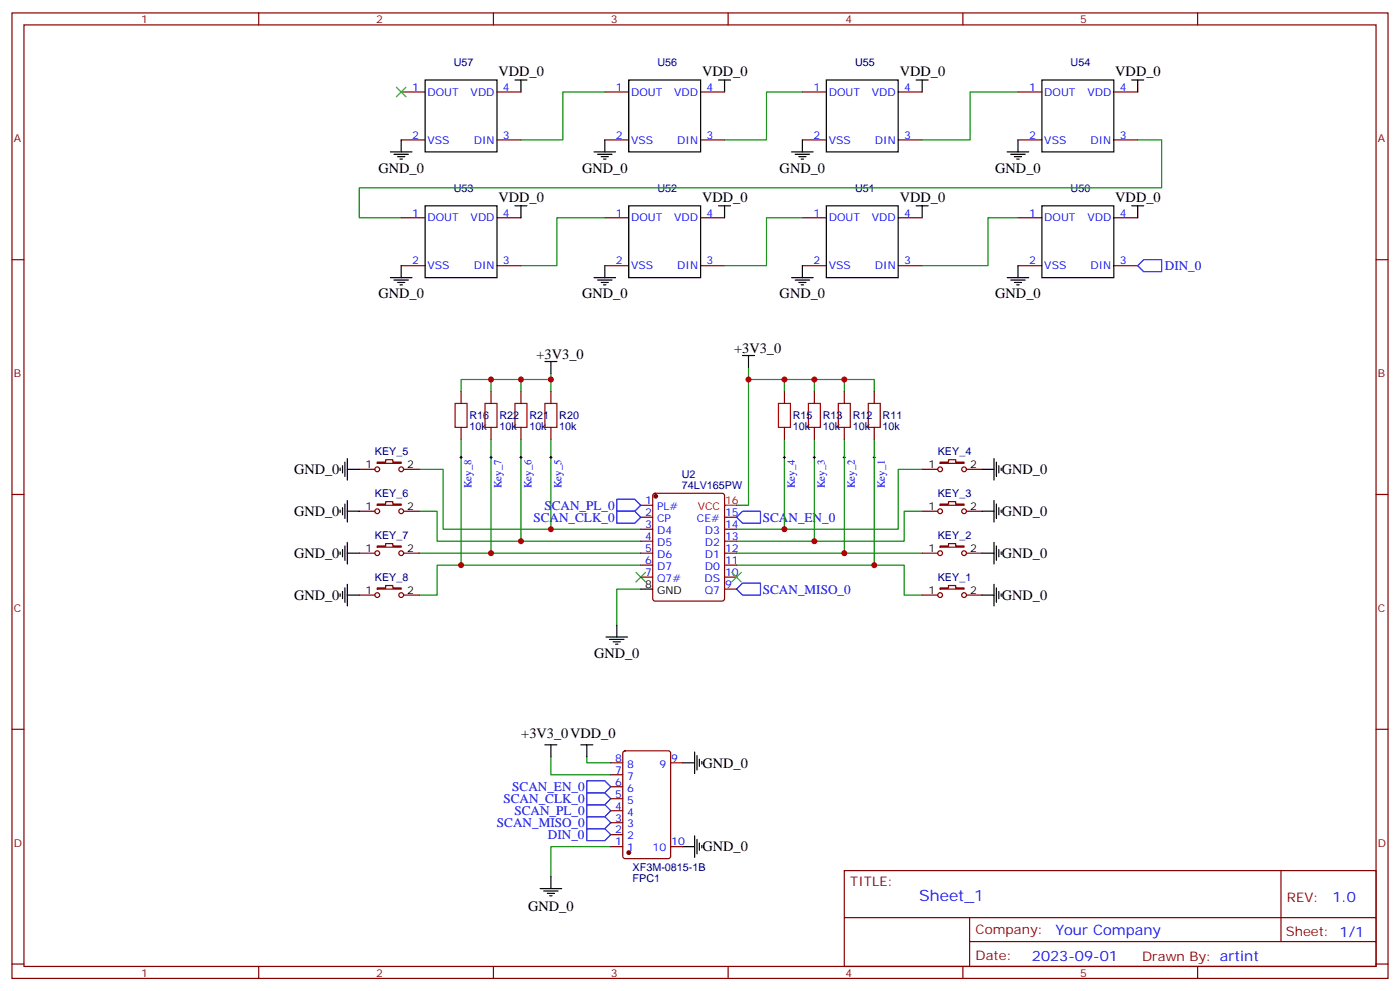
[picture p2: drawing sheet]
<svg xmlns="http://www.w3.org/2000/svg" width="412mm" height="292mm" viewBox="0 0 412 292" stroke-linecap="round" stroke-linejoin="round" font-family="sans-serif">
<g fill="none" stroke="#870000" stroke-width=".35">
<path d="M3.5 3.8h405.4v284.3h-405.4zM7.1 7.3h398.2v277.3h-398.2zM76.2 3.8v3.5M145.3 3.8v3.5M214.5 3.8v3.5M283.6 3.8v3.5M352.8 3.8v3.5M118.2 27.1h7M146.4 27.1h7.1M178.2 27.1h7M206.4 27.1h7M236.4 27.1h7"/>
<path d="M264.6 27.1h7M299.9 27.1h7M328.1 27.1h7M118.2 41.2h7M146.4 41.2h7.1M178.2 41.2h7M206.4 41.2h7M236.4 41.2h7M264.6 41.2h7M299.9 41.2h7M328.1 41.2h7M3.5 76.5h3.6"/>
<path d="M118.2 64.1h7M118.2 78.2h7M146.4 64.1h7.1M146.4 78.2h7.1M178.2 64.1h7M178.2 78.2h7M206.4 64.1h7M206.4 78.2h7M236.4 64.1h7M236.4 78.2h7M264.6 64.1h7M264.6 78.2h7"/>
<path d="M299.9 64.1h7M299.9 78.2h7M328.1 64.1h7M328.1 78.2h7M405.3 76.5h3.6M135.8 115.3v3.5M144.6 115.3v3.5M153.5 115.3v3.5M162.3 115.3v3.5M231.1 115.3v3.5M239.9 115.3v3.5M248.7 115.3v3.5"/>
<path d="M257.5 115.3v3.5M105.8 138.2h4.6M111.1 136.1h2.5v-.7h2.1v.7h2.5v.4h-7.1zM118.9 138.2h4.6M135.8 125.9v3.5M144.6 125.9v3.5M153.5 125.9v3.5M162.3 125.9v3.5M231.1 125.9v3.5M239.9 125.9v3.5M248.7 125.9v3.5M257.5 125.9v3.5"/>
<path d="M271.6 138.2h4.6M276.9 136.1h2.5v-.7h2.1v.7h2.5v.4h-7.1zM284.7 138.2h4.6M3.5 145.6h3.6M105.8 150.6h4.6M111.1 148.4h2.5v-.7h2.1v.7h2.5v.4h-7.1zM118.9 150.6h4.6M188.7 148.8h3.6M188.7 152.3h3.6M188.7 155.9h3.6M188.7 159.4h3.6M192.5 145.5l.5-.2h19.7l.7 .4v30.6l-.4 .7h-20l-.7-.4v-30.6z"/>
<path d="M213.4 152.3h3.6M213.4 155.9h3.6M213.4 159.4h3.6M271.6 150.6h4.6M276.9 148.4h2.5v-.7h2.1v.7h2.5v.4h-7.1zM284.7 150.6h4.6M405.3 145.6h3.6M105.8 162.9h4.6M105.8 175.3h4.6M111.1 160.8h2.5v-.7h2.1v.7h2.5v.3h-7.1zM111.1 173.1h2.5v-.7h2.1v.7h2.5v.4h-7.1zM118.9 162.9h4.6"/>
<path d="M118.9 175.3h4.6M188.7 162.9h3.6M188.7 166.4h3.6M188.7 170h3.6M213.4 162.9h3.6M213.4 166.4h3.6M213.4 170h3.6M213.4 173.5h3.6M271.6 162.9h4.6M271.6 175.3h4.6M276.9 173.1h2.5v-.7h2.1v.7h2.5v.4h-7.1zM276.9 160.8h2.5v-.7h2.1v.7h2.5v.3h-7.1z"/>
<path d="M284.7 162.9h4.6M284.7 175.3h4.6M3.5 214.8h3.6M405.3 214.8h3.6M179.9 238.8h3.5M179.9 235.2h3.5M179.9 231.7h3.5M179.9 228.2h3.5M179.9 224.6h3.5M183.7 221.3l.4-.2h12.7l.7 .5 .1 30.6-.5 .6-13 .1-.6-.5-.1-30.6zM197.6 224.6h3.5M179.9 249.3h3.5"/>
<path d="M179.9 245.8h3.5M179.9 242.3h3.5M197.6 249.3h3.5M248.7 256.4h156.6v28.2h-156.6zM377.3 256.4v20.9M248.7 270.2h156.5M285.6 277.3h119.6M285.6 270.2v14.2M3.5 283.9h3.6M76.2 284.6v3.5M145.3 284.6v3.5M214.5 284.6v3.5"/>
<path d="M283.6 284.6v3.5M352.8 284.6v3.5M405.3 283.9h3.6"/>
<circle cx="111.1" cy="138.2" r=".71"/>
<circle cx="118.2" cy="138.2" r=".71"/>
<circle cx="276.9" cy="138.2" r=".71"/>
<circle cx="284" cy="138.2" r=".71"/>
<circle cx="111.1" cy="150.6" r=".71"/>
<circle cx="118.2" cy="150.6" r=".71"/>
<circle cx="276.9" cy="150.6" r=".71"/>
<circle cx="284" cy="150.6" r=".71"/>
<circle cx="111.1" cy="175.3" r=".71"/>
<circle cx="111.1" cy="162.9" r=".71"/>
<circle cx="118.2" cy="175.3" r=".71"/>
<circle cx="118.2" cy="162.9" r=".71"/>
<circle cx="276.9" cy="175.3" r=".71"/>
<circle cx="276.9" cy="162.9" r=".71"/>
<circle cx="284" cy="162.9" r=".71"/>
<circle cx="284" cy="175.3" r=".71"/>
</g>
<g fill="none" stroke="#000" stroke-width=".29">
<path d="M135.5 134.7h.7M135.8 134.3v.7M144.3 134.7h.7M144.6 134.3v.7M153.1 134.7h.7M153.5 134.3v.7M161.9 134.7h.7M162.3 134.3v.7M230.7 134.7h.7M231.1 134.3v.7M239.5 134.7h.7M239.9 134.3v.7"/>
<path d="M248.4 134.7h.7M248.7 134.3v.7M257.2 134.7h.7M257.5 134.3v.7"/>
</g>
<path d="M335.1 78.2l1.8-1.7h5.3v3.5h-5.3zM181.7 150.6h5.3l1.7 1.7-1.7 1.8h-5.3zM181.7 147h5.3l1.7 1.8-1.7 1.8h-5.3zM217 152.3l1.7-1.7h5.3v3.5h-5.3zM218.7 171.7h5.3v3.6h-5.3l-1.7-1.8zM172.9 237h5.3l1.7 1.8-1.7 1.7h-5.3zM172.9 233.5h5.3l1.7 1.7-1.7 1.8h-5.3zM172.9 229.9h5.3l1.7 1.8-1.7 1.8h-5.3zM172.9 244.1h5.3l1.7 1.7-1.7 1.8h-5.3zM172.9 240.5h5.3l1.7 1.8-1.7 1.8h-5.3z" fill="none" stroke="#00f" stroke-width=".35"/>
<g fill="none" stroke="#008700" stroke-width=".35">
<path d="M178.2 27.1h-12.4v14.1h-12.3M236.4 27.1h-10.6v14.1h-12.4M299.9 27.1h-14.1v14.1h-14.2M335.1 41.2h7.1v14.1h-236.4v8.8h12.4M178.2 64.1h-14.2v14.1h-10.5M236.4 64.1h-10.6v14.1h-12.4M299.9 64.1h-8.9v14.1h-19.4M144.6 111.8v3.5M153.5 111.8v3.5M162.3 111.8h-26.5v3.5M162.3 110v5.3M220.5 108.2v3.6"/>
<path d="M231.1 111.8v3.5M239.9 111.8v3.5M248.7 111.8v3.5M257.5 115.3v-3.5h-37v37h-3.5M123.5 138.2h7v17.7h58.2M135.8 129.4v37M144.6 129.4v33.5M153.5 129.4v30M162.3 129.4v26.5M231.1 129.4v26.5M239.9 129.4v30M248.7 129.4v33.5"/>
<path d="M257.5 129.4v37M271.6 138.2h-7v17.7h-47.6M123.5 150.6h5.3v8.8h59.9M271.6 150.6h-5.3v8.8h-49.3M123.5 162.9h65.2M188.7 173.5h-7v10.6M188.7 166.4h-59.9v8.9h-5.3M217 166.4h49.3v8.9h5.3M217 162.9h54.6M162.3 222.9v5.3h17.6M172.9 222.9v1.7h7M179.9 249.3h-17.6v8.9"/>
</g>
<g fill="none" stroke="#000" stroke-width=".35">
<path d="M125.2 23.6h21.2v21.1h-21.2zM151.7 23.6h3.5M153.5 23.6v3.5M185.2 23.6h21.2v21.1h-21.2zM211.7 23.6h3.5M213.4 23.6v3.5M243.4 23.6h21.2v21.1h-21.2zM269.9 23.6h3.5M271.6 23.6v3.5M306.9 23.6h21.2v21.1h-21.2zM333.4 23.6h3.5M335.1 23.6v3.5"/>
<path d="M115 44.7h6.4M116.1 45.4h4.2M117.1 46.1h2.1M117.8 46.8h.7M118.2 41.2v3.5M175 44.7h6.3M176 45.4h4.3M177.1 46.1h2.1M177.8 46.8h.7M178.2 41.2v3.5M233.2 44.7h6.3M234.2 45.4h4.3"/>
<path d="M235.3 46.1h2.1M236 46.8h.7M236.4 41.2v3.5M296.7 44.7h6.3M297.7 45.4h4.3M298.8 46.1h2.1M299.5 46.8h.7M299.9 41.2v3.5M118.2 78.2v3.6M125.2 60.6h21.2v21.2h-21.2zM151.7 60.6h3.5M153.5 60.6v3.5"/>
<path d="M178.2 78.2v3.6M185.2 60.6h21.2v21.2h-21.2zM211.7 60.6h3.5M213.4 60.6v3.5M236.4 78.2v3.6M243.4 60.6h21.2v21.2h-21.2zM269.9 60.6h3.5M271.6 60.6v3.5M299.9 78.2v3.6M306.9 60.6h21.2v21.2h-21.2zM333.4 60.6h3.5M335.1 60.6v3.5"/>
<path d="M115 81.8h6.4M116.1 82.5h4.2M117.1 83.2h2.1M117.8 83.9h.7M175 81.8h6.3M176 82.5h4.3M177.1 83.2h2.1M177.8 83.9h.7M233.2 81.8h6.3M234.2 82.5h4.3M235.3 83.2h2.1M236 83.9h.7"/>
<path d="M296.7 81.8h6.3M297.7 82.5h4.3M298.8 83.2h2.1M299.5 83.9h.7M160.5 106.5h3.5M162.3 106.5v3.5M218.7 104.7h3.5M220.5 104.7v3.5M100.2 137.9v.7M100.9 137.2v2.1M101.6 136.1v4.2M102.3 138.2h3.5"/>
<path d="M102.3 135v6.4M289.3 138.2h3.5M292.8 135v6.4M293.5 136.1v4.2M294.2 137.2v2.1M294.9 137.9v.7M100.2 150.2v.7M100.9 149.5v2.1M101.6 148.4v4.3M102.3 147.4v6.3M102.3 159.7v6.4M102.3 150.6h3.5"/>
<path d="M289.3 150.6h3.5M292.8 147.4v6.3M292.8 159.7v6.4M293.5 148.4v4.3M294.2 149.5v2.1M294.9 150.2v.7M100.2 162.6v.7M100.2 174.9v.7M100.9 161.9v2.1M100.9 174.2v2.1M101.6 160.8v4.2M101.6 173.1v4.3"/>
<path d="M102.3 172.1v6.3M102.3 162.9h3.5M102.3 175.3h3.5M188.7 173.5h3.6M289.3 162.9h3.5M289.3 175.3h3.5M292.8 172.1v6.3M293.5 160.8v4.2M293.5 173.1v4.3M294.2 161.9v2.1M294.2 174.2v2.1M294.9 162.6v.7"/>
<path d="M294.9 174.9v.7M178.5 187.6h6.4M179.6 188.3h4.2M180.6 189h2.1M181.3 189.7h.7M181.7 184.1v3.5M160.5 219.4h3.5M162.3 219.4v3.5M171.1 219.4h3.5M172.9 219.4v3.5M201.1 224.6h3.5M204.6 221.5v6.3"/>
<path d="M205.3 222.5v4.3M206 223.6v2.1M206.7 224.3v.7M162.3 258.2v3.5M201.1 249.3h3.5M204.6 246.2v6.3M205.3 247.2v4.3M206 248.3v2.1M206.7 249v.7M159.1 261.7h6.4M160.2 262.4h4.2M161.2 263.1h2.1"/>
<path d="M161.9 263.8h.7"/>
</g>
<path d="M134.1 118.8h3.5v7.1h-3.5zM142.9 118.8h3.5v7.1h-3.5zM151.7 118.8h3.5v7.1h-3.5zM160.5 118.8h3.5v7.1h-3.5zM229.3 118.8h3.5v7.1h-3.5zM238.1 118.8h3.6v7.1h-3.6zM246.9 118.8h3.6v7.1h-3.6zM255.8 118.8h3.5v7.1h-3.5z" fill="none" stroke="#a10000" stroke-width=".35"/>
<path d="M116.8 25.7l2.8 2.8M119.6 25.7l-2.8 2.8M187.3 168.6l2.8 2.8M190.1 168.6l-2.8 2.8M215.5 168.6l2.9 2.8M218.4 168.6l-2.9 2.8" fill="none" stroke="#3c3" stroke-width=".35"/>
<g fill="#870000" stroke="#870000" stroke-width=".35">
<circle cx="193.1" cy="146.2" r=".53"/>
<circle cx="185.2" cy="251.1" r=".53"/>
</g>
<path d="M213.4 148.8h3.6" fill="none" stroke="#f00" stroke-width=".35"/>
<g fill="#c00">
<circle cx="162.3" cy="111.8" r=".88"/>
<circle cx="162.3" cy="155.9" r=".88"/>
<circle cx="135.8" cy="166.4" r=".88"/>
<circle cx="144.6" cy="162.9" r=".88"/>
<circle cx="153.5" cy="159.4" r=".88"/>
<circle cx="220.5" cy="111.8" r=".88"/>
<circle cx="231.1" cy="111.8" r=".88"/>
<circle cx="239.9" cy="111.8" r=".88"/>
<circle cx="248.7" cy="111.8" r=".88"/>
<circle cx="231.1" cy="155.9" r=".88"/>
<circle cx="239.9" cy="159.4" r=".88"/>
<circle cx="248.7" cy="162.9" r=".88"/>
<circle cx="257.5" cy="166.4" r=".88"/>
<circle cx="153.5" cy="111.8" r=".88"/>
<circle cx="144.6" cy="111.8" r=".88"/>
</g>
<text font-size="4.6" fill="#00f" x="270.8" y="265.4">Sheet_1</text>
<g font-size="4.2">
<text x="146.8" y="22.5">VDD_0</text>
<text x="206.8" y="22.5">VDD_0</text>
<text x="265" y="22.5">VDD_0</text>
<text x="328.5" y="22.5">VDD_0</text>
<text x="111.5" y="50.8">GND_0</text>
<text x="171.4" y="50.8">GND_0</text>
<text x="229.7" y="50.8">GND_0</text>
<text x="293.2" y="50.8">GND_0</text>
<text x="146.8" y="59.5">VDD_0</text>
<text x="206.8" y="59.5">VDD_0</text>
<text x="265" y="59.5">VDD_0</text>
<text x="328.5" y="59.5">VDD_0</text>
<text x="111.5" y="87.9">GND_0</text>
<text x="171.4" y="87.9">GND_0</text>
<text x="229.7" y="87.9">GND_0</text>
<text x="293.2" y="87.9">GND_0</text>
<text x="158" y="105.8">+3V3_0</text>
<text x="216.3" y="104">+3V3_0</text>
<text x="86.6" y="139.7">GND_0</text>
<text x="295.1" y="139.7">GND_0</text>
<text x="86.6" y="152">GND_0</text>
<text x="295.1" y="152">GND_0</text>
<text x="86.6" y="164.3">GND_0</text>
<text x="295.1" y="164.3">GND_0</text>
<text x="86.6" y="176.7">GND_0</text>
<text x="295.1" y="176.7">GND_0</text>
<text x="175" y="193.7">GND_0</text>
<text x="153.6" y="217.3">+3V3_0VDD_0</text>
<text x="206.9" y="226">GND_0</text>
<text x="206.9" y="250.7">GND_0</text>
<text x="155.6" y="268.4">GND_0</text>
</g>
<g font-size="4.2" fill="#00f">
<text x="392.5" y="265.7">1.0</text>
<text x="310.9" y="275.2">Your Company</text>
<text x="304" y="283">2023-09-01</text>
</g>
<g font-size="3.9" fill="#00f">
<text x="343.1" y="79.6">DIN_0</text>
<text x="157.1" y="153.6">SCAN_CLK_0</text>
<text x="160.4" y="150.1">SCAN_PL_0</text>
<text x="224.7" y="153.7">SCAN_EN_0</text>
<text x="224.7" y="174.9">SCAN_MISO_0</text>
<text x="150.9" y="233">SCAN_EN_0</text>
<text x="148.3" y="236.5">SCAN_CLK_0</text>
<text x="146.4" y="243.5">SCAN_MISO_0</text>
<text x="151.5" y="240">SCAN_PL_0</text>
<text x="161.4" y="247">DIN_0</text>
</g>
<g font-size="3.9" fill="#800">
<text x="250.5" y="261">TITLE:</text>
<text x="379.1" y="265.7">REV:</text>
<text x="287.4" y="275.2">Company:</text>
<text x="378.7" y="275.8">Sheet: 1/1</text>
<text x="287.4" y="282.9">Date:</text>
<text x="336.4" y="282.9">Drawn By: artint</text>
</g>
<g font-size="3.2" fill="#800">
<text x="41.6" y="6.8">1</text>
<text x="110.8" y="6.8">2</text>
<text x="179.9" y="6.8">3</text>
<text x="249.1" y="6.8">4</text>
<text x="318.2" y="6.8">5</text>
<text x="4.1" y="41.9">A</text>
<text x="405.9" y="41.9">A</text>
<text x="4.1" y="111.1">B</text>
<text x="405.9" y="111.1">B</text>
<text x="4.1" y="180.2">C</text>
<text x="405.9" y="180.2">C</text>
<text x="4.1" y="249.3">D</text>
<text x="405.9" y="249.3">D</text>
<text x="41.6" y="287.6">1</text>
<text x="110.8" y="287.6">2</text>
<text x="179.9" y="287.6">3</text>
<text x="249.1" y="287.6">4</text>
<text x="318.2" y="287.6">5</text>
</g>
<g font-size="3.2" fill="#000080">
<text x="133.7" y="19.4">U57</text>
<text x="193.7" y="19.4">U56</text>
<text x="251.9" y="19.4">U55</text>
<text x="315.4" y="19.4">U54</text>
<text x="133.7" y="56.5">U53</text>
<text x="193.7" y="56.5">U52</text>
<text x="251.9" y="56.5">U51</text>
<text x="315.4" y="56.5">U50</text>
<text x="138.3" y="123.5">R16</text>
<text x="147.1" y="123.5">R22</text>
<text x="155.9" y="123.5">R21</text>
<text x="164.8" y="123.5">R20</text>
<text x="233.5" y="123.5">R15</text>
<text x="242.4" y="123.5">R13</text>
<text x="251.2" y="123.5">R12</text>
<text x="260" y="123.5">R11</text>
<text x="138.3" y="126.7">10k</text>
<text x="147.1" y="126.7">10k</text>
<text x="155.9" y="126.7">10k</text>
<text x="164.7" y="126.7">10k</text>
<text x="233.5" y="126.7">10k</text>
<text x="242.4" y="126.7">10k</text>
<text x="251.2" y="126.7">10k</text>
<text x="260" y="126.7">10k</text>
<text x="110.4" y="134">KEY_5</text>
<text x="276.2" y="134">KEY_4</text>
<text x="200.8" y="140.9">U2</text>
<text x="110.4" y="146.4">KEY_6</text>
<text x="200.8" y="144">74LV165PW</text>
<text x="276.2" y="146.4">KEY_3</text>
<text x="110.4" y="158.7">KEY_7</text>
<text x="276.2" y="158.7">KEY_2</text>
<text x="110.4" y="171.1">KEY_8</text>
<text x="276.2" y="171.1">KEY_1</text>
<text x="186.4" y="256.5">XF3M-0815-1B</text>
<text x="186.4" y="259.6">FPC1</text>
</g>
<g font-size="3.2" fill="#00f">
<text x="121.5" y="26.7">1</text>
<text x="125.9" y="28.2">DOUT</text>
<text x="138.6" y="28.2">VDD</text>
<text x="148.2" y="26.7">4</text>
<text x="181.4" y="26.7">1</text>
<text x="185.9" y="28.2">DOUT</text>
<text x="198.6" y="28.2">VDD</text>
<text x="208.1" y="26.7">4</text>
<text x="239.6" y="26.7">1</text>
<text x="244.1" y="28.2">DOUT</text>
<text x="256.8" y="28.2">VDD</text>
<text x="266.3" y="26.7">4</text>
<text x="303.1" y="26.7">1</text>
<text x="307.6" y="28.2">DOUT</text>
<text x="320.3" y="28.2">VDD</text>
<text x="329.8" y="26.7">4</text>
<text x="121.5" y="40.9">2</text>
<text x="148.2" y="40.9">3</text>
<text x="181.4" y="40.9">2</text>
<text x="208.1" y="40.9">3</text>
<text x="239.6" y="40.9">2</text>
<text x="266.3" y="40.9">3</text>
<text x="303.1" y="40.9">2</text>
<text x="329.8" y="40.9">3</text>
<text x="125.9" y="42.3">VSS</text>
<text x="139.5" y="42.3">DIN</text>
<text x="185.9" y="42.3">VSS</text>
<text x="199.5" y="42.3">DIN</text>
<text x="244.1" y="42.3">VSS</text>
<text x="257.7" y="42.3">DIN</text>
<text x="307.6" y="42.3">VSS</text>
<text x="321.2" y="42.3">DIN</text>
<text x="121.5" y="63.8">1</text>
<text x="125.9" y="65.2">DOUT</text>
<text x="138.6" y="65.2">VDD</text>
<text x="148.2" y="63.8">4</text>
<text x="181.4" y="63.8">1</text>
<text x="185.9" y="65.2">DOUT</text>
<text x="198.6" y="65.2">VDD</text>
<text x="208.1" y="63.8">4</text>
<text x="239.6" y="63.8">1</text>
<text x="244.1" y="65.2">DOUT</text>
<text x="256.8" y="65.2">VDD</text>
<text x="266.3" y="63.8">4</text>
<text x="303.1" y="63.8">1</text>
<text x="307.6" y="65.2">DOUT</text>
<text x="320.3" y="65.2">VDD</text>
<text x="329.8" y="63.8">4</text>
<text x="121.5" y="77.9">2</text>
<text x="148.2" y="77.9">3</text>
<text x="181.4" y="77.9">2</text>
<text x="208.1" y="77.9">3</text>
<text x="239.6" y="77.9">2</text>
<text x="266.3" y="77.9">3</text>
<text x="303.1" y="77.9">2</text>
<text x="329.8" y="77.9">3</text>
<text x="125.9" y="79.3">VSS</text>
<text x="139.5" y="79.3">DIN</text>
<text x="185.9" y="79.3">VSS</text>
<text x="199.5" y="79.3">DIN</text>
<text x="244.1" y="79.3">VSS</text>
<text x="257.7" y="79.3">DIN</text>
<text x="307.6" y="79.3">VSS</text>
<text x="321.2" y="79.3">DIN</text>
<text x="138.9" y="143.8" transform="rotate(-90 138.9 143.8)">Key_8</text>
<text x="147.7" y="143.8" transform="rotate(-90 147.7 143.8)">Key_7</text>
<text x="156.6" y="143.8" transform="rotate(-90 156.6 143.8)">Key_6</text>
<text x="165.4" y="143.8" transform="rotate(-90 165.4 143.8)">Key_5</text>
<text x="234.2" y="143.8" transform="rotate(-90 234.2 143.8)">Key_4</text>
<text x="243" y="143.8" transform="rotate(-90 243 143.8)">Key_3</text>
<text x="251.9" y="143.8" transform="rotate(-90 251.9 143.8)">Key_2</text>
<text x="260.6" y="143.8" transform="rotate(-90 260.6 143.8)">Key_1</text>
<text x="190.1" y="148.4">1</text>
<text x="190.1" y="152">2</text>
<text x="190.1" y="155.5">3</text>
<text x="193.6" y="150.2">PL#</text>
<text x="193.6" y="153.7">CP</text>
<text x="205.3" y="153.7">CE#</text>
<text x="213.6" y="155.5">14</text>
<text x="213.6" y="152">15</text>
<text x="190.1" y="159">4</text>
<text x="193.6" y="157.3">D4</text>
<text x="193.6" y="160.8">D5</text>
<text x="207.7" y="160.8">D2</text>
<text x="207.7" y="157.3">D3</text>
<text x="213.6" y="159">13</text>
<text x="190.1" y="162.6">5</text>
<text x="190.1" y="166.1">6</text>
<text x="193.6" y="164.3">D6</text>
<text x="193.6" y="167.9">D7</text>
<text x="207.7" y="167.9">D0</text>
<text x="207.7" y="164.3">D1</text>
<text x="213.6" y="166.1">11</text>
<text x="213.6" y="162.6">12</text>
<text x="190.1" y="169.6">7</text>
<text x="193.6" y="171.4">Q7#</text>
<text x="207.5" y="171.4">DS</text>
<text x="213.6" y="173.1">9</text>
<text x="213.6" y="169.6">10</text>
<text x="207.6" y="174.9">Q7</text>
<text x="181.3" y="227.8">7</text>
<text x="181.3" y="224.3">8</text>
<text x="184.7" y="226.1">8</text>
<text x="194.2" y="226.1">9</text>
<text x="197.7" y="224.3">9</text>
<text x="181.3" y="231.4">6</text>
<text x="184.7" y="233.1">6</text>
<text x="184.7" y="229.6">7</text>
<text x="181.3" y="238.4">4</text>
<text x="181.3" y="234.9">5</text>
<text x="184.7" y="236.6">5</text>
<text x="181.3" y="245.5">2</text>
<text x="181.3" y="241.9">3</text>
<text x="184.7" y="243.7">3</text>
<text x="184.7" y="240.2">4</text>
<text x="181.3" y="249">1</text>
<text x="184.7" y="250.8">1</text>
<text x="184.7" y="247.2">2</text>
<text x="192.2" y="250.8">10</text>
<text x="197.7" y="249">10</text>
</g>
<g font-size="3.2">
<text x="107.7" y="137.9">1</text>
<text x="119.9" y="137.9">2</text>
<text x="273.5" y="137.9">1</text>
<text x="285.8" y="137.9">2</text>
<text x="107.7" y="150.2">1</text>
<text x="119.9" y="150.2">2</text>
<text x="273.5" y="150.2">1</text>
<text x="285.8" y="150.2">2</text>
<text x="107.7" y="162.6">1</text>
<text x="119.9" y="162.6">2</text>
<text x="273.5" y="162.6">1</text>
<text x="285.8" y="162.6">2</text>
<text x="190.1" y="173.1">8</text>
<text x="107.7" y="174.9">1</text>
<text x="119.9" y="174.9">2</text>
<text x="193.6" y="174.9">GND</text>
<text x="273.5" y="174.9">1</text>
<text x="285.8" y="174.9">2</text>
</g>
<g font-size="3.2" fill="#f00">
<text x="213.6" y="148.4">16</text>
<text x="205.5" y="150.2">VCC</text>
</g>
</svg>
